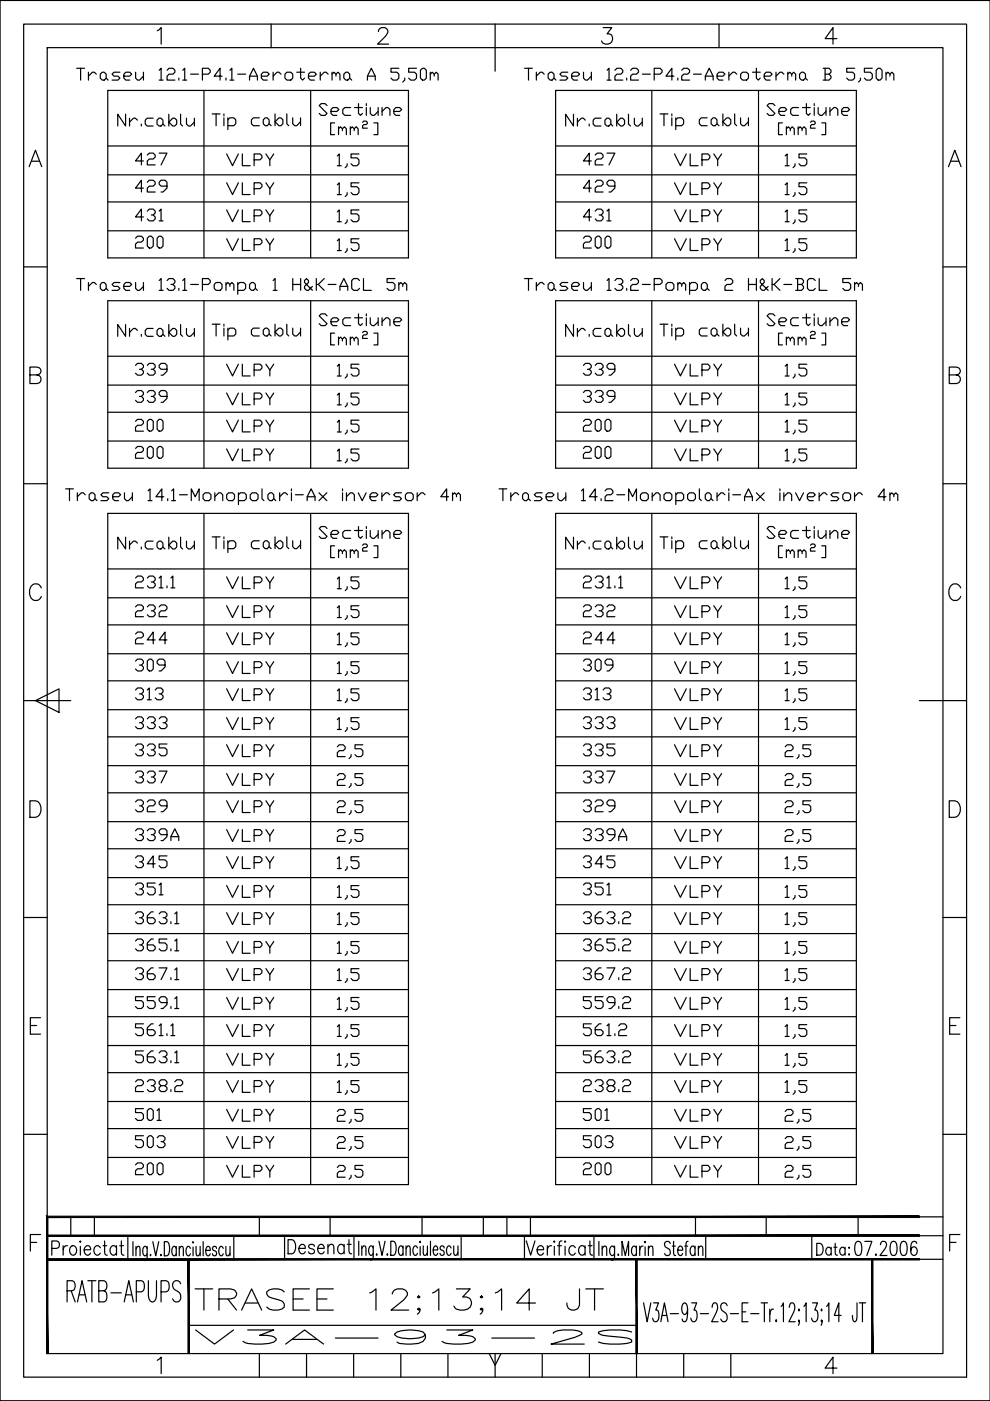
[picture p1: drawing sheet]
<svg xmlns="http://www.w3.org/2000/svg" width="210mm" height="297mm" viewBox="0 0 210 297" stroke-linecap="round" stroke-linejoin="round" font-family="sans-serif">
<!-- layer: 0 -->
<g fill="none" stroke="#000" stroke-width=".25">
<path d="M0 .1h209.9v296.9h-209.9zM5 5.1h199.9v286.9h-199.9zM10 10.1h189.9v276.9h-189.9zM22.8 19.2h63.8v35.5h-63.8zM33.3 6.5l.9-.7v3.6M43.2 19.2v35.5M57.5 5.1v5M65.9 19.2v35.5M80.2 6.7a.89 .89 0 0 1 .7-.9h.7a.86 .86 0 0 1 .5 1.4l-2 2.2h2.3M105 5.1v10M117.8 19.2h63.8v35.5h-63.8zM127.9 5.8h1.8l-1 1.4a1.13 1.13 0 0 1 1.2 1.3 1.13 1.13 0 0 1-1.5 .9l-.5-.2-.3-.5"/>
<path d="M138.2 19.2v35.5M152.5 5.1v5M160.8 19.2v35.5M177.4 8.2h-2.5l1.7-2.4v3.6M6.2 35.3l1.3-3.5 1.3 3.5M6.7 34.2h1.7M22.8 37.1h63.8M22.8 31h63.8M45 24.2h1.7M45.8 24.2v2.5M47.5 24.2v.4M47.5 25v1.7"/>
<path d="M48.3 25.4l.4-.4h.9l.4 .4v.8l-.4 .5h-1.3M48.3 25v2.5M55 25h-1.3l-.4 .4v.8l.4 .5h1.3M56.2 25h.4l.5 .4v.8l-.5 .5h-.4l-.4-.5v-.8zM57.1 26.2l.4 .5M58.3 24.2v2.5M59.1 25h.5l.4 .4v.8l-.4 .5h-.5l-.8-.9zM60.8 24.2v2l.4 .5M62.1 25v1.2l.4 .5h.4l.8-.9M63.7 25v1.7M71.5 39.2l.4-.4v2.5M76.1 38.8h-1.7v.8h1.3l.4 .4v.8l-.4 .5h-.8l-.5-.5"/>
<path d="M117.8 37.1h63.8M117.8 31h63.8M139.9 24.2h1.7M140.8 24.2v2.5M142.4 24.2v.4M142.4 25v1.7M143.3 25.4l.4-.4h.8l.4 .4v.8l-.4 .5h-1.2M143.3 25v2.5M149.9 25h-1.2l-.4 .4v.8l.4 .5h1.2M151.2 25h.4l.4 .4v.8l-.4 .5h-.4l-.4-.5v-.8zM152 26.2l.4 .5M153.3 25.8l.8-.8h.4l.4 .4v.8l-.4 .5h-.4z"/>
<path d="M153.3 24.2v2.5M155.8 24.2v2l.4 .5M157 25v1.2l.4 .5h.5l.8-.9M158.7 25v1.7M166.5 39.2l.4-.4v2.5M171.1 38.8h-1.7v.8h1.2l.5 .4v.8l-.5 .5h-.8l-.4-.5M201.1 35.3l1.3-3.5 1.4 3.5M201.6 34.2h1.7M5 56.6h5M22.8 42.8h63.8M22.8 48.9h63.8M71.5 41.3h.8"/>
<path d="M73.6 40.8v.5l-.4 .4M117.8 42.8h63.8M117.8 48.9h63.8M166.5 41.3h.8M168.6 40.8v.5l-.5 .4M199.9 56.6h5M6.3 79.5h1.5l.6-.2a.81 .81 0 0 0 0-1.3l-.6-.2h-1.5v3.5h1.5a.92 .92 0 0 0 .9-.9 .92 .92 0 0 0-.9-.9M22.8 63.8h63.8v35.5h-63.8zM22.8 75.5h63.8M43.2 63.8v35.5M45 68.7h1.7M45.8 68.7v2.5"/>
<path d="M47.5 68.7v.4M47.5 69.6v1.6M48.3 70l.4-.4h.9l.4 .4v.8l-.4 .4h-1.3M48.3 69.6v2.5M55 69.6h-1.3l-.4 .4v.8l.4 .4h1.3M56.2 69.6h.4l.5 .4v.8l-.5 .4h-.4l-.4-.4v-.8zM57.1 70.8l.4 .4M58.3 68.7v2.5M59.1 69.6h.5l.4 .4v.8l-.4 .4h-.5l-.8-.8zM60.8 68.7v2.1l.4 .4M62.1 69.6v1.2l.4 .4h.4l.8-.8M63.7 69.6v1.6"/>
<path d="M65.9 63.8v35.5M71.5 77.6l.4-.4v2.5M71.5 79.7h.8M73.6 79.3v.4l-.4 .4M76.1 77.2h-1.7v.9h1.3l.4 .4v.8l-.4 .4h-.8l-.5-.4M117.8 63.8h63.8v35.5h-63.8zM117.8 75.5h63.8M138.2 63.8v35.5M139.9 68.7h1.7M140.8 68.7v2.5M142.4 68.7v.4M142.4 69.6v1.6"/>
<path d="M143.3 70l.4-.4h.8l.4 .4v.8l-.4 .4h-1.2M143.3 69.6v2.5M149.9 69.6h-1.2l-.4 .4v.8l.4 .4h1.2M150.8 70l.4-.4h.4l.4 .4v.8l-.4 .4h-.4l-.4-.4zM152 70.8l.4 .4M153.3 70.4l.8-.8h.4l.4 .4v.8l-.4 .4h-.4zM153.3 68.7v2.5M155.8 68.7v2.1l.4 .4M157 69.6v1.2l.4 .4h.5l.8-.8M158.7 69.6v1.6M160.8 63.8v35.5M166.5 77.6l.4-.4v2.5"/>
<path d="M166.5 79.7h.8M168.6 79.3v.4l-.5 .4M171.1 77.2h-1.7v.9h1.2l.5 .4v.8l-.5 .4h-.8l-.4-.4M201.3 79.5h1.5l.5-.2a.79 .79 0 0 0 0-1.3l-.5-.2h-1.5v3.5h1.5a.92 .92 0 0 0 .8-.9 .92 .92 0 0 0-.8-.9M22.8 81.6h63.8M22.8 87.4h63.8M22.8 93.5h63.8M71.5 95.6l.4-.4v2.5M71.5 97.7h.8M73.6 97.3v.4l-.4 .4M76.1 95.2h-1.7v.8h1.3l.4 .5v.8l-.4 .4h-.8l-.5-.4M117.8 81.6h63.8"/>
<path d="M117.8 87.4h63.8M117.8 93.5h63.8M166.5 95.6l.4-.4v2.5M166.5 97.7h.8M168.6 97.3v.4l-.5 .4M171.1 95.2h-1.7v.8h1.2l.5 .5v.8l-.5 .4h-.8l-.4-.4M5 102.6h5M13.9 103.6h1.7M14.7 103.6v2.5M16.4 104.5v1.6M18.1 104.9l-.4-.4h-.5l-.8 .8M19.3 104.5h.4l.5 .4v.8l-.5 .4h-.4l-.4-.4v-.8z"/>
<path d="M20.2 105.7l.4 .4M22.8 108.8h63.8v142.4h-63.8zM23.1 104.5h-1.3l-.4 .4 .4 .4h.8l.5 .4-.5 .4h-1.2M23.9 105.3h1.2l.5-.4-.5-.4h-.8l-.4 .4v.8l.4 .4h.8M26.4 104.5v1.2l.4 .4h.4l.9-.8M28.1 104.5v1.6M31.4 104.1l.4-.5v2.5M31.4 106.1h.8M34.7 105.3h-1.6l1.2-1.7v2.5M35.6 105.7v.4M36.4 104.1l.4-.5v2.5M36.4 106.1h.8"/>
<path d="M38.1 104.9h1.6M40.6 106.1v-2.5l.8 1.7 .8-1.7v2.5M43.1 104.9l.4-.4h.8l.4 .4v.8l-.4 .4h-.8l-.4-.4zM43.2 108.8v142.4M45 113.8h1.7M45.6 105.3l.8-.8h.4l.4 .4v1.2M45.6 104.5v1.6M45.8 113.8v2.5M47.5 113.8v.4M47.5 114.7v1.6M48.3 115.1l.4-.4h.9l.4 .4v.8l-.4 .4h-1.3M48.3 114.7v2.5"/>
<path d="M48.5 104.5h.8l.4 .4v.8l-.4 .4h-.8l-.4-.4v-.8zM50.6 104.9l.4-.4h.8l.4 .4v.8l-.4 .4h-1.2M50.6 104.5v2.5M53.1 104.9l.4-.4h.8l.4 .4v.8l-.4 .4h-.8l-.4-.4zM55 114.7h-1.3l-.4 .4v.8l.4 .4h1.3M55.6 103.6v2.1l.4 .4M56.2 114.7h.4l.5 .4v.8l-.5 .4h-.4l-.4-.4v-.8zM57.1 115.9l.4 .4M57.2 104.5h.4l.4 .4v.8l-.4 .4h-.4l-.4-.4v-.8zM58 105.7l.5 .4M58.3 113.8v2.5M59.1 114.7h.5l.4 .4v.8l-.4 .4h-.5l-.8-.8z"/>
<path d="M59.3 104.5v1.6M60.8 113.8v2.1l.4 .4M61 104.9l-.5-.4h-.4l-.8 .8M61.8 103.6v.5M61.8 104.5v1.6M62.1 114.7v1.2l.4 .4h.4l.8-.8M62.6 104.9h1.7M63.7 114.7v1.6M65.1 106.1v-.8l.9-1.7 .8 1.7v.8M65.1 105.3h1.7M65.9 108.8v142.4M67.6 104.5l1.7 1.6"/>
<path d="M69.3 104.5l-1.7 1.6M72.6 103.6v.5M72.6 104.5v1.6M73.5 105.3l.8-.8h.4l.4 .4v1.2M73.5 104.5v1.6M76 104.5l.8 1.6 .8-1.6M78.5 105.3h1.2l.4-.4-.4-.4h-.8l-.4 .4v.8l.4 .4h.8M81 104.5v1.6M82.6 104.9l-.4-.4h-.4l-.8 .8M85.1 104.5h-1.2l-.4 .4 .4 .4h.8l.4 .4-.4 .4h-1.2M86 104.9l.4-.4h.8l.4 .4v.8l-.4 .4h-.8l-.4-.4zM88.5 104.5v1.6"/>
<path d="M90.1 104.9l-.4-.4h-.4l-.8 .8M95.1 105.3h-1.6l1.2-1.7v2.5M95.9 104.9l.5-.4 .4 .4v.4M95.9 104.5v1.6M96.8 104.9l.4-.4 .4 .4v1.2M105.8 103.6h1.7M106.6 103.6v2.5M108.3 104.5v1.6M110 104.9l-.5-.4h-.4l-.8 .8M110.8 104.9l.4-.4h.4l.4 .4v.8l-.4 .4h-.4l-.4-.4zM112 105.7l.5 .4M115 104.5h-1.3l-.4 .4 .4 .4h.8l.5 .4-.5 .4h-1.2"/>
<path d="M115.8 105.3h1.2l.5-.4-.5-.4h-.8l-.4 .4v.8l.4 .4h.8M117.8 108.8h63.8v142.4h-63.8zM118.3 104.5v1.2l.4 .4h.4l.9-.8M120 104.5v1.6M123.3 104.1l.4-.5v2.5M123.3 106.1h.8M126.6 105.3h-1.6l1.2-1.7v2.5M127.5 105.7v.4M128.3 104.1l.4-.5h.8l.5 .5v.4l-.5 .4h-.8l-.4 .4v.8h1.7M130.8 104.9h1.7M133.3 106.1v-2.5l.8 1.7 .8-1.7v2.5M135.8 104.9l.4-.4h.8l.5 .4v.8l-.5 .4h-.8l-.4-.4z"/>
<path d="M138.2 108.8v142.4M138.3 105.3l.8-.8h.4l.5 .4v1.2M138.3 104.5v1.6M139.9 113.8h1.7M140.8 104.9l.4-.4h.8l.5 .4v.8l-.5 .4h-.8l-.4-.4zM140.8 113.8v2.5M142.4 113.8v.4M142.4 114.7v1.6M143.3 115.1l.4-.4h.8l.4 .4v.8l-.4 .4h-1.2M143.3 114.7v2.5M143.3 104.9l.4-.4h.8l.4 .4v.8l-.4 .4h-1.2M143.3 104.5v2.5"/>
<path d="M145.8 104.9l.4-.4h.8l.4 .4v.8l-.4 .4h-.8l-.4-.4zM148.3 103.6v2.1l.4 .4M149.9 114.7h-1.2l-.4 .4v.8l.4 .4h1.2M149.9 104.5h.5l.4 .4v.8l-.4 .4h-.5l-.4-.4v-.8zM150.8 105.7l.4 .4M151.2 114.7h.4l.4 .4v.8l-.4 .4h-.4l-.4-.4v-.8zM152 115.9l.4 .4M152 104.5v1.6M153.3 115.5l.8-.8h.4l.4 .4v.8l-.4 .4h-.4zM153.3 113.8v2.5M153.7 104.9l-.4-.4h-.4l-.9 .8M154.5 103.6v.5"/>
<path d="M154.5 104.5v1.6M155.4 104.9h1.6M155.8 113.8v2.1l.4 .4M157 114.7v1.2l.4 .4h.5l.8-.8M157.9 106.1v-.8l.8-1.7 .8 1.7v.8M157.9 105.3h1.6M158.7 114.7v1.6M160.4 104.5l1.6 1.6M160.8 108.8v142.4M162 104.5l-1.6 1.6M165.4 103.6v.5M165.4 104.5v1.6"/>
<path d="M166.2 105.3l.8-.8h.4l.5 .4v1.2M166.2 104.5v1.6M168.7 104.5l.8 1.6 .9-1.6M171.2 105.3h1.2l.5-.4-.5-.4h-.8l-.4 .4v.8l.4 .4h.8M173.7 104.5v1.6M175.4 104.9l-.5-.4h-.4l-.8 .8M177.9 104.5h-1.3l-.4 .4 .4 .4h.8l.5 .4-.5 .4h-1.2M178.7 104.9l.4-.4h.8l.5 .4v.8l-.5 .4h-.8l-.4-.4zM181.2 104.5v1.6M182.8 104.9l-.4-.4h-.4l-.8 .8M187.8 105.3h-1.6l1.2-1.7v2.5M188.7 104.9l.4-.4 .4 .4v.4"/>
<path d="M188.7 104.5v1.6M189.5 104.9l.4-.4 .5 .4v1.2M199.9 102.6h5M8.8 124.6a1.28 1.28 0 0 0-1.5-.8 1.28 1.28 0 0 0-1 1.3 1.53 1.53 0 0 0 .3 1.7 1.53 1.53 0 0 0 1.7 .3l.5-.6M22.8 138.6h63.8M22.8 132.5h63.8M22.8 120.6h63.8M22.8 126.7h63.8M117.8 138.6h63.8M117.8 132.5h63.8M117.8 120.6h63.8M117.8 126.7h63.8"/>
<path d="M203.7 124.6a1.28 1.28 0 0 0-1.5-.8 1.28 1.28 0 0 0-1 1.3 1.52 1.52 0 0 0 .3 1.7 1.52 1.52 0 0 0 1.7 .3l.5-.6M5 148.5h10M7.5 148.5l5-2.5v5zM22.8 144.4h63.8M22.8 150.5h63.8M22.8 156.2h63.8M71.5 146.5l.4-.5v2.5M71.5 148.5h.8M73.6 148.1v.4l-.4 .5M76.1 146h-1.7v.9h1.3l.4 .4v.8l-.4 .4h-.8l-.5-.4M117.8 144.4h63.8M117.8 150.5h63.8"/>
<path d="M117.8 156.2h63.8M166.5 146.5l.4-.5v2.5M166.5 148.5h.8M168.6 148.1v.4l-.5 .5M171.1 146h-1.7v.9h1.2l.5 .4v.8l-.5 .4h-.8l-.4-.4M194.9 148.5h10M6.3 169.8h1.2a1.87 1.87 0 0 1 1.2 1.7 1.87 1.87 0 0 1-1.2 1.8h-1.2zM22.8 168.1h63.8M22.8 162.3h63.8M22.8 180h63.8M22.8 174.2h63.8M117.8 168.1h63.8"/>
<path d="M117.8 162.3h63.8M117.8 180h63.8M117.8 174.2h63.8M201.3 169.8h1.1a1.87 1.87 0 0 1 1.2 1.7 1.87 1.87 0 0 1-1.2 1.8h-1.1zM5 194.5h5M22.8 186.1h63.8M22.8 191.8h63.8M22.8 197.9h63.8M71.5 182.1l.4-.5v2.5M71.5 184.1h.8M73.6 183.7v.4l-.4 .5M76.1 181.6h-1.7v.9h1.3l.4 .4v.8l-.4 .4h-.8l-.5-.4"/>
<path d="M76.1 199.6h-1.7v.9h1.3l.4 .4v.8l-.4 .4h-.8l-.5-.4M117.8 186.1h63.8M117.8 191.8h63.8M117.8 197.9h63.8M166.5 182.1l.4-.5v2.5M166.5 184.1h.8M168.6 183.7v.4l-.5 .5M171.1 199.6h-1.7v.9h1.2l.5 .4v.8l-.5 .4h-.8l-.4-.4M171.1 181.6h-1.7v.9h1.2l.5 .4v.8l-.5 .4h-.8l-.4-.4M199.9 194.5h5M6.4 217.4h1.4M8.6 215.8h-2.2v3.5h2.2"/>
<path d="M22.8 209.8h63.8M22.8 215.6h63.8M22.8 203.7h63.8M71.5 217.7l.4-.4v2.4M71.5 200l.4-.4v2.5M71.5 219.7h.8M71.5 202.1h.8M73.6 219.3v.4l-.4 .5M73.6 201.7v.4l-.4 .5M76.1 217.3h-1.7v.8h1.3l.4 .4v.8l-.4 .4h-.8l-.5-.4M117.8 209.8h63.8M117.8 215.6h63.8"/>
<path d="M117.8 203.7h63.8M166.5 217.7l.4-.4v2.4M166.5 200l.4-.4v2.5M166.5 219.7h.8M166.5 202.1h.8M168.6 219.3v.4l-.5 .5M168.6 201.7v.4l-.5 .5M171.1 217.3h-1.7v.8h1.2l.5 .4v.8l-.5 .4h-.8l-.4-.4M201.3 217.4h1.4M203.5 215.8h-2.2v3.5h2.2M22.8 227.4h63.8M22.8 221.7h63.8"/>
<path d="M22.8 239.3h63.8M22.8 233.5h63.8M117.8 227.4h63.8M117.8 221.7h63.8M117.8 239.3h63.8M117.8 233.5h63.8M5 240.5h5M22.8 245.4h63.8M117.8 245.4h63.8M194.9 258h5M199.9 240.5h5M6.4 263.4h1.4"/>
<path d="M8.6 261.7h-2.2v3.5M194.9 262h5M194.9 267h5M201.3 263.4h1.4M203.5 261.7h-2.2v3.5M33.3 288.4l.9-.7v3.5M55 287v5M65 287v5M75 287v5M85 287v5M95 287v5M103.7 287l1.3 2.5 1.2-2.5"/>
<path d="M105 287v5M115 287v5M125 287v5M135 287v5M145 287v5M155 287v5M177.4 290.1h-2.5l1.7-2.4v3.5"/>
</g>
<!-- layer: INDICATOR -->
<g fill="none" stroke="#000" stroke-width=".25">
<path d="M15 258v4M20 258v4M55 258v4M70 258v4M89.5 258v4M102.5 258v4M107.5 258v4M112.5 258v4M147.5 258v4M162.5 258v4M181.9 258v4M11 264.7h1a.82 .82 0 0 0 .6-.8 .82 .82 0 0 0-.6-.8h-1v3"/>
<path d="M13.4 264.1v2M14.2 273.7h1.1a1.22 1.22 0 0 0 0-2.2h-1.1v4.5M14.3 264.1a.8 .8 0 0 0-.9 .9M15.1 273.7l.8 2.3M15.1 264.3a.64 .64 0 0 1 1 .2 1.01 1.01 0 0 1-.8 1.6 1.18 1.18 0 0 1-.2-1.8zM16.4 276l1-4.5 1 4.5M16.8 274.5h1.2M17 263.1l.2 .2-.2 .1zM17 264.3v1.8M17.8 265h1.4a.66 .66 0 0 0-.4-.9 .66 .66 0 0 0-.8 .4 1.01 1.01 0 0 0 .8 1.6l.4-.4M18.6 271.5h1.7M19.5 271.5v4.5"/>
<path d="M20.9 273.7h1.1a1.22 1.22 0 0 0 0-2.2h-1.1v4.5h1.1a1.39 1.39 0 0 0 0-2.3M21.3 264.5a.67 .67 0 0 0-.7-.4 .67 .67 0 0 0-.6 .4 1.01 1.01 0 0 0 .8 1.6l.5-.4M21.8 264.1h.8M22.2 263.1v2.4l.1 .5 .5 .1M23.5 274.1h2.2M24.7 264.5a.67 .67 0 0 0-.6-.4 .67 .67 0 0 0-.7 .4 1.01 1.01 0 0 0 .8 1.6l.5-.4M24.7 264.1v2M25.4 264.1h.8M25.7 263.1v2.4l.1 .5 .5 .1M26.3 276l1-4.5 1 4.5M26.7 274.5h1.2M27.1 262v5"/>
<path d="M28.2 263.3v3M28.8 264.8l.4-.5 .4 .1 .1 1.9M28.8 264.3v2M28.9 273.9h1.1a1.41 1.41 0 0 0 0-2.4h-1.1v4.5M31.2 264.3l-.1 2.7-.2 .3-.4-.2M31.2 264.7l-.3-.4h-.3a1.45 1.45 0 0 0 0 2h.3l.3-.5M31.5 271.5v3.2l.3 1.1 .4 .2 .6-.2 .3-.4 .1-3.9M31.9 266v.3zM32.4 263.3l.6 3 .7-3M34.1 266v.3zM34.2 273.9h1.1a1.39 1.39 0 0 0 0-2.4h-1.1v4.5M34.8 263.3h.6a2.23 2.23 0 0 1 0 3h-.6z"/>
<path d="M37.4 264.7l-.3-.4h-.3a1.45 1.45 0 0 0 0 2h.3l.3-.5M37.4 264.3v2M38 264.8l.4-.5 .4 .1 .1 1.9M38 264.3v2M38.3 272.2a.92 .92 0 0 0-1.3-.6 .92 .92 0 0 0-.3 1.4l.4 .5a1.52 1.52 0 0 1 1 2.3 .88 .88 0 0 1-1.5-.4M40.4 264.7l-.3-.4h-.3a1.45 1.45 0 0 0 0 2h.3l.3-.5M40.9 263.3v.2zM40.9 264.4v1.9M41.6 264.3v1.8l.4 .2 .4-.6M42.4 264.3v2M43.1 263.3v3M43.6 265.1h1v-.3a.53 .53 0 0 0-.6-.5 1.45 1.45 0 0 0 0 2h.3l.3-.5"/>
<path d="M45.9 264.7l-.3-.4-.5 .1v.6l.6 .3a.54 .54 0 0 1 .2 .6 .54 .54 0 0 1-.5 .4l-.4-.5M47.3 264.7l-.3-.4-.4 .1a1.48 1.48 0 0 0 .2 1.9h.2l.3-.5M47.9 264.3l.1 1.8 .4 .2 .4-.6M48.8 264.3v2M49.6 262.2v5M60.3 261.9v5M61.1 262.8h.8a1.77 1.77 0 0 1 0 3h-.8zM63.4 264.7h1.3a.66 .66 0 0 0-.4-.8 .66 .66 0 0 0-.8 .4 1 1 0 0 0 .8 1.5l.4-.4M66.7 264.3a.66 .66 0 0 0-.7-.5 .66 .66 0 0 0-.6 .5l.1 .2 .8 .3a.55 .55 0 0 1 .3 .9 .73 .73 0 0 1-1.2-.3M67.4 264.7h1.3a.66 .66 0 0 0-.4-.8 .66 .66 0 0 0-.8 .4 1 1 0 0 0 .8 1.5l.4-.4M69.5 264.4l.6-.6 .6 .2 .1 1.8M69.5 263.8v2"/>
<path d="M73 264.3l-.3-.3a.8 .8 0 0 0-.9 .1 .8 .8 0 0 0-.2 .9 .8 .8 0 0 0 .9 .8l.5-.4M73 263.8v2M73.6 263.8h.8M74 262.8v2.5l.1 .4 .5 .1M75 262v5M76.1 263.2v3M76.7 264.7l.4-.5 .4 .1 .1 1.9M76.7 264.2v2M79.1 264.2l-.1 2.7-.2 .3-.4-.2M79.1 264.6l-.3-.4h-.2a1.4 1.4 0 0 0 0 2h.2l.3-.5M79.9 265.9v.3zM80.3 263.2l.7 3 .6-3"/>
<path d="M82.1 265.9v.3zM82.9 263.2h.5a2.17 2.17 0 0 1 0 3h-.5zM85.4 264.6l-.3-.4h-.2a1.43 1.43 0 0 0 0 2h.2l.3-.5M85.4 264.2v2M86.1 264.7l.4-.5 .4 .1 .1 1.9M86.1 264.2v2M88.5 264.6l-.3-.4h-.2a1.4 1.4 0 0 0 0 2h.2l.3-.5M89.1 263.2v.2zM89.1 264.3v1.9M89.7 264.2l.1 1.8 .4 .2 .4-.6M90.6 264.2v2M91.3 263.2v3"/>
<path d="M91.8 265h1v-.3a.53 .53 0 0 0-.6-.5 1.43 1.43 0 0 0 0 2h.3l.3-.5M94.2 264.6l-.1-.3-.2-.1-.5 .1-.1 .3a.98 .98 0 0 0 .8 .7 .55 .55 0 0 1-.5 .9l-.2-.2-.1-.3M95.6 264.6l-.3-.4-.4 .1a1.48 1.48 0 0 0 .2 1.9h.2l.3-.5M96.2 264.2l.1 1.8 .4 .2 .4-.6M97.1 264.2v2M97.8 262v5M111.2 262v5M111.6 263.1l.9 3 .9-3M113.9 265h1.4a.67 .67 0 0 0-.5-.8 .67 .67 0 0 0-.8 .3 1.01 1.01 0 0 0 .8 1.6l.5-.4M116 264.1v2M117 264.1a.81 .81 0 0 0-1 .9M117.5 263.1l.1 .2-.1 .1z"/>
<path d="M117.5 264.3v1.8M118.2 264.1h.8M119.1 263.1l-.4 .2-.1 .4v2.4M119.8 263.1l.1 .2-.1 .1zM119.8 264.3v1.8M122 264.5a.66 .66 0 0 0-.6-.4 .66 .66 0 0 0-.7 .4 1.01 1.01 0 0 0 .8 1.6l.5-.4M124 264.5a.67 .67 0 0 0-.6-.4 .67 .67 0 0 0-.6 .4 1.01 1.01 0 0 0 .8 1.6l.4-.4M124 264.1v2M124.7 264.1h.8M125.1 263.1v2.4l.1 .5 .4 .1M125.9 262v5M127 263.2v3"/>
<path d="M127.7 264.8l.4-.6 .5 .1v1.9M127.7 264.2v2M130.3 264.2l-.1 2.7-.2 .3-.5-.1M130.3 264.6l-.3-.4h-.3a1.35 1.35 0 0 0 0 2h.3l.3-.4M131.1 265.9v.3zM131.9 266.2v-3l.7 3 .7-3v3M134.9 264.6l-.3-.4h-.3a1.35 1.35 0 0 0 0 2h.3l.3-.4M134.9 264.2v2M135.6 264.2v2M136.3 264.2l-.4 .1-.3 .8M136.5 276.2l.7 4 .8-4M136.8 263.2v.3z"/>
<path d="M136.8 264.3v1.9M137.5 264.8l.4-.6 .5 .1v1.9M137.5 264.2v2M138.6 276.2h1l-.6 1.6h.3a1.83 1.83 0 0 1-.2 2.4l-.5-.2-.2-.5M140.4 278.9h1M142.1 263.6a.67 .67 0 0 0-1.1-.2 .67 .67 0 0 0 .2 1.1 1.06 1.06 0 0 1 .9 1.3 .64 .64 0 0 1-.6 .4 .64 .64 0 0 1-.6-.4M142.1 278.5h1.8M142.6 264.2h.6M142.8 263.2v2.4l.1 .5 .4 .1M143.7 265.1h1v-.3a.55 .55 0 0 0-.6-.6 1.35 1.35 0 0 0 0 2h.3l.3-.4M145.2 264.2h.6M145.8 277.6l-.3 .9-.4 .2a1.62 1.62 0 0 1 0-2.5l.4 .2a5.1 5.1 0 0 1 0 3.6l-.5 .2-.3-.2-.1-.3"/>
<path d="M145.9 263.2l-.4 .1-.1 .5v2.4M146.7 276.2h1l-.6 1.6h.3a1.84 1.84 0 0 1-.2 2.4l-.5-.2-.2-.5M147.4 264.6l-.4-.4h-.2a1.33 1.33 0 0 0 0 2h.2l.4-.4M147.4 264.2v2M148.1 264.8l.4-.6 .4 .1 .1 1.9M148.1 264.2v2M148.5 278.5h1.7M149.6 262v5M151 277.2l.2-.8 .2-.2h.4a1.64 1.64 0 0 1 0 2.1l-.9 1.9h1.3M154.2 276.8l-.5-.6a.92 .92 0 0 0-.9 .7 .92 .92 0 0 0 .4 1 1.31 1.31 0 0 1 .9 1 1.31 1.31 0 0 1-.4 1.3h-.4l-.5-.5M154.8 278.5h1.8M157.3 278.1h.8"/>
<path d="M158.6 276.2h-1.3v4h1.3M159.2 278.5h1.7M161.4 276.2h1.3M162.1 276.2v4M163.2 277.6v2.6M164 277.6l-.5 .2-.3 .9M164.6 279.9v.3zM165.6 277l.5-.8v4M167.4 277.2v-.2a.69 .69 0 0 1 .7-.8 1.64 1.64 0 0 1 .1 2.1l-.9 1.9h1.3M169.4 277.6v.3zM170.4 277l.5-.8v4M172.1 262v5"/>
<path d="M172.3 276.2h1l-.5 1.6h.2a1.81 1.81 0 0 1-.2 2.4 .69 .69 0 0 1-.7-.7M173.2 263.6h.6a1.47 1.47 0 0 1 0 2.5h-.6zM174.2 277.6v.3zM175.3 277l.4-.8v4M176.2 264.8a.55 .55 0 0 0-.5-.4 .55 .55 0 0 0-.5 .4 .76 .76 0 0 0 0 .9 .76 .76 0 0 0 .8 .3l.2-.2M176.2 264.4v1.7M176.8 264.4h.7M177.1 263.6v2l.1 .4 .4 .1M178.3 278.9h-1.4l1-2.7v4M179.2 264.8a.55 .55 0 0 0-.5-.4 .55 .55 0 0 0-.6 .4 .76 .76 0 0 0 0 .9 .76 .76 0 0 0 .9 .3l.2-.2M179.2 264.4v1.7M180 264.4v.3z"/>
<path d="M180 265.9v.2zM181.5 263.3l.6-.1a1.49 1.49 0 0 1 .6 1.7l-.3 1.2-.5 .1a1.49 1.49 0 0 1-.7-1.7zM181.7 276.2v3.1l-.2 .7-.4 .2a1.31 1.31 0 0 1-.4-1.3M182.2 276.2h1.3M182.9 276.2v4M183.4 263.2h1.5l-1.1 3M185.7 265.9v.3zM186.7 263.9l.2-.6 .6-.1a.97 .97 0 0 1 .1 1.6l-1 1.4h1.5M189 263.3l.6-.1a1.5 1.5 0 0 1 .6 1.7l-.3 1.2-.6 .1a1.5 1.5 0 0 1-.6-1.7zM191.2 263.3l.5-.1a1.5 1.5 0 0 1 .6 1.7l-.3 1.2-.5 .1a1.5 1.5 0 0 1-.7-1.7zM194.4 263.6l-.1-.3-.3-.1-.6 .1a3 3 0 0 0 0 2.8 .88 .88 0 0 0 1.1-.5 .88 .88 0 0 0-.3-1.1l-.4-.2-.4 .2-.3 .7M40 281h95"/>
<path d="M140.1 280.2l.8-4 .7 4M169.5 280l-.1 .2v-.3l.1 .5-.2 .6M174.3 280l-.1 .2v-.3l.1 .5-.2 .6"/>
</g>
<g fill="#000" stroke="#000" stroke-width=".21">
<path d="M10.2 258.1h184.7v-.3zM9.9 257.8h185l-184.7 .3zM9.9 257.8l.3 29.2v-28.9zM9.9 257.8l.3 29.2h-.3z"/>
<path d="M10 262.1h184.9v-.3zM10 261.8h184.9l-184.9 .3z"/>
<path d="M10 267.1h184.9v-.3zM10 266.8h184.9l-184.9 .3z"/>
<path d="M39.8 267v20h.4zM39.8 267h.4v20z"/>
<path d="M134.8 267v20h.3zM134.8 267h.3v20z"/>
<path d="M184.8 267v20h.3zM184.8 267h.3v20z"/>
</g>
<text font-size="9.3" x="40.2" y="279.8">TRASEE 12;13;14 JT</text>
<g font-size="6.6">
<text x="15.2" y="63.5">Traseu 13.1-Pompa 1 H&amp;K-ACL 5m</text>
<text x="110.1" y="63.5">Traseu 13.2-Pompa 2 H&amp;K-BCL 5m</text>
<text x="70.2" y="168.3">2,5</text>
<text x="165.1" y="168.3">2,5</text>
<text x="70.2" y="239.5">2,5</text>
<text x="165.1" y="239.5">2,5</text>
</g>
<g font-size="6.2">
<text x="15.2" y="18.7">Traseu 12.1-P4.1-Aeroterma A 5,50m</text>
<text x="110.1" y="18.7">Traseu 12.2-P4.2-Aeroterma B 5,50m</text>
<text x="70.2" y="36.7">1,5</text>
<text x="165.1" y="36.7">1,5</text>
<text x="27.5" y="54">200</text>
<text x="70.2" y="48.7">1,5</text>
<text x="122.4" y="54">200</text>
<text x="165.1" y="48.7">1,5</text>
<text x="70.2" y="54.7">1,5</text>
<text x="165.1" y="54.7">1,5</text>
<text x="70.2" y="87.5">1,5</text>
<text x="165.1" y="87.5">1,5</text>
<text x="70.2" y="93.1">1,5</text>
<text x="165.1" y="93.1">1,5</text>
<text x="70.2" y="126.3">1,5</text>
<text x="165.1" y="126.3">1,5</text>
<text x="70.2" y="132.6">1,5</text>
<text x="165.1" y="132.6">1,5</text>
<text x="70.2" y="138.3">1,5</text>
<text x="165.1" y="138.3">1,5</text>
<text x="46.9" y="149.9">VLPY</text>
<text x="70.2" y="144.3">1,5</text>
<text x="141.8" y="149.9">VLPY</text>
<text x="165.1" y="144.3">1,5</text>
<text x="70.2" y="156.3">1,5</text>
<text x="70.2" y="161.9">2,5</text>
<text x="165.1" y="161.9">2,5</text>
<text x="165.1" y="156.3">1,5</text>
<text x="46.9" y="167.9">VLPY</text>
<text x="141.8" y="167.9">VLPY</text>
<text x="70.2" y="173.9">2,5</text>
<text x="165.1" y="173.9">2,5</text>
<text x="70.2" y="179.9">2,5</text>
<text x="165.1" y="179.9">2,5</text>
<text x="70.2" y="191.9">1,5</text>
<text x="165.1" y="191.9">1,5</text>
<text x="70.2" y="197.6">1,5</text>
<text x="165.1" y="197.6">1,5</text>
<text x="70.2" y="209.5">1,5</text>
<text x="165.1" y="209.5">1,5</text>
<text x="70.2" y="215.5">1,5</text>
<text x="165.1" y="215.5">1,5</text>
<text x="70.2" y="227.5">1,5</text>
<text x="165.1" y="227.5">1,5</text>
<text x="27.5" y="232.8">238.2</text>
<text x="70.2" y="233.2">1,5</text>
<text x="122.4" y="232.8">238.2</text>
<text x="165.1" y="233.2">1,5</text>
<text x="70.2" y="245.2">2,5</text>
<text x="165.1" y="245.2">2,5</text>
<text x="70.2" y="251.2">2,5</text>
<text x="165.1" y="251.2">2,5</text>
<text x="40.2" y="286.1">V3A-93-2S</text>
</g>
<g font-size="5.7">
<text x="23.6" y="27.9">Nr.cablu</text>
<text x="66.3" y="25.8">Sectiune</text>
<text x="68.8" y="29.6">[mm ]</text>
<text x="118.5" y="27.9">Nr.cablu</text>
<text x="161.6" y="25.8">Sectiune</text>
<text x="163.7" y="29.6">[mm ]</text>
<text x="27.5" y="36.3">427</text>
<text x="27.5" y="42">429</text>
<text x="46.9" y="36.3">VLPY</text>
<text x="122.4" y="36.3">427</text>
<text x="122.4" y="42">429</text>
<text x="141.8" y="36.3">VLPY</text>
<text x="27.5" y="48">431</text>
<text x="46.9" y="42.3">VLPY</text>
<text x="122.4" y="48">431</text>
<text x="141.8" y="42.3">VLPY</text>
<text x="46.9" y="48.3">VLPY</text>
<text x="141.8" y="48.3">VLPY</text>
<text x="46.9" y="54.3">VLPY</text>
<text x="141.8" y="54.3">VLPY</text>
<text x="66.3" y="70.2">Sectiune</text>
<text x="161.6" y="70.2">Sectiune</text>
<text x="23.6" y="72.7">Nr.cablu</text>
<text x="68.8" y="74.4">[mm ]</text>
<text x="118.5" y="72.7">Nr.cablu</text>
<text x="163.7" y="74.4">[mm ]</text>
<text x="27.5" y="80.8">339</text>
<text x="46.9" y="80.8">VLPY</text>
<text x="122.4" y="80.8">339</text>
<text x="141.8" y="80.8">VLPY</text>
<text x="27.5" y="86.4">339</text>
<text x="46.9" y="87.1">VLPY</text>
<text x="122.4" y="86.4">339</text>
<text x="141.8" y="87.1">VLPY</text>
<text x="27.5" y="92.8">200</text>
<text x="46.9" y="92.8">VLPY</text>
<text x="122.4" y="92.8">200</text>
<text x="141.8" y="92.8">VLPY</text>
<text x="27.5" y="98.4">200</text>
<text x="46.9" y="98.8">VLPY</text>
<text x="122.4" y="98.4">200</text>
<text x="141.8" y="98.8">VLPY</text>
<text x="23.6" y="117.5">Nr.cablu</text>
<text x="66.3" y="115.4">Sectiune</text>
<text x="68.8" y="119.6">[mm ]</text>
<text x="118.5" y="117.5">Nr.cablu</text>
<text x="161.6" y="115.4">Sectiune</text>
<text x="163.7" y="119.6">[mm ]</text>
<text x="27.5" y="125.9">231.1</text>
<text x="46.9" y="125.9">VLPY</text>
<text x="122.4" y="125.9">231.1</text>
<text x="141.8" y="125.9">VLPY</text>
<text x="27.5" y="131.9">232</text>
<text x="122.4" y="131.9">232</text>
<text x="27.5" y="137.6">244</text>
<text x="46.9" y="137.9">VLPY</text>
<text x="46.9" y="132.3">VLPY</text>
<text x="122.4" y="137.6">244</text>
<text x="141.8" y="137.9">VLPY</text>
<text x="141.8" y="132.3">VLPY</text>
<text x="27.5" y="143.6">309</text>
<text x="46.9" y="143.9">VLPY</text>
<text x="122.4" y="143.6">309</text>
<text x="141.8" y="143.9">VLPY</text>
<text x="27.5" y="149.6">313</text>
<text x="122.4" y="149.6">313</text>
<text x="27.5" y="155.6">333</text>
<text x="46.9" y="155.9">VLPY</text>
<text x="122.4" y="155.6">333</text>
<text x="141.8" y="155.9">VLPY</text>
<text x="27.5" y="161.6">335</text>
<text x="46.9" y="161.6">VLPY</text>
<text x="122.4" y="161.6">335</text>
<text x="141.8" y="161.6">VLPY</text>
<text x="27.5" y="167.2">337</text>
<text x="122.4" y="167.2">337</text>
<text x="27.5" y="173.2">329</text>
<text x="46.9" y="173.6">VLPY</text>
<text x="122.4" y="173.2">329</text>
<text x="141.8" y="173.6">VLPY</text>
<text x="27.5" y="179.6">339A</text>
<text x="46.9" y="179.6">VLPY</text>
<text x="122.4" y="179.6">339A</text>
<text x="141.8" y="179.6">VLPY</text>
<text x="27.5" y="185.2">345</text>
<text x="46.9" y="185.2">VLPY</text>
<text x="122.4" y="185.2">345</text>
<text x="141.8" y="185.2">VLPY</text>
<text x="27.5" y="190.9">351</text>
<text x="46.9" y="191.6">VLPY</text>
<text x="122.4" y="190.9">351</text>
<text x="141.8" y="191.6">VLPY</text>
<text x="27.5" y="197.2">363.1</text>
<text x="46.9" y="197.2">VLPY</text>
<text x="122.4" y="197.2">363.2</text>
<text x="141.8" y="197.2">VLPY</text>
<text x="27.5" y="202.8">365.1</text>
<text x="46.9" y="203.2">VLPY</text>
<text x="122.4" y="202.8">365.2</text>
<text x="141.8" y="203.2">VLPY</text>
<text x="27.5" y="208.8">367.1</text>
<text x="46.9" y="209.2">VLPY</text>
<text x="122.4" y="208.8">367.2</text>
<text x="141.8" y="209.2">VLPY</text>
<text x="27.5" y="215.2">559.1</text>
<text x="46.9" y="215.2">VLPY</text>
<text x="122.4" y="215.2">559.2</text>
<text x="141.8" y="215.2">VLPY</text>
<text x="27.5" y="220.8">561.1</text>
<text x="46.9" y="220.8">VLPY</text>
<text x="122.4" y="220.8">561.2</text>
<text x="141.8" y="220.8">VLPY</text>
<text x="27.5" y="226.5">563.1</text>
<text x="46.9" y="227.2">VLPY</text>
<text x="122.4" y="226.5">563.2</text>
<text x="141.8" y="227.2">VLPY</text>
<text x="46.9" y="232.8">VLPY</text>
<text x="141.8" y="232.8">VLPY</text>
<text x="27.5" y="238.8">501</text>
<text x="46.9" y="238.8">VLPY</text>
<text x="122.4" y="238.8">501</text>
<text x="141.8" y="238.8">VLPY</text>
<text x="27.5" y="244.5">503</text>
<text x="46.9" y="244.8">VLPY</text>
<text x="122.4" y="244.5">503</text>
<text x="141.8" y="244.8">VLPY</text>
<text x="27.5" y="250.1">200</text>
<text x="46.9" y="250.8">VLPY</text>
<text x="122.4" y="250.1">200</text>
<text x="141.8" y="250.8">VLPY</text>
</g>
</svg>
